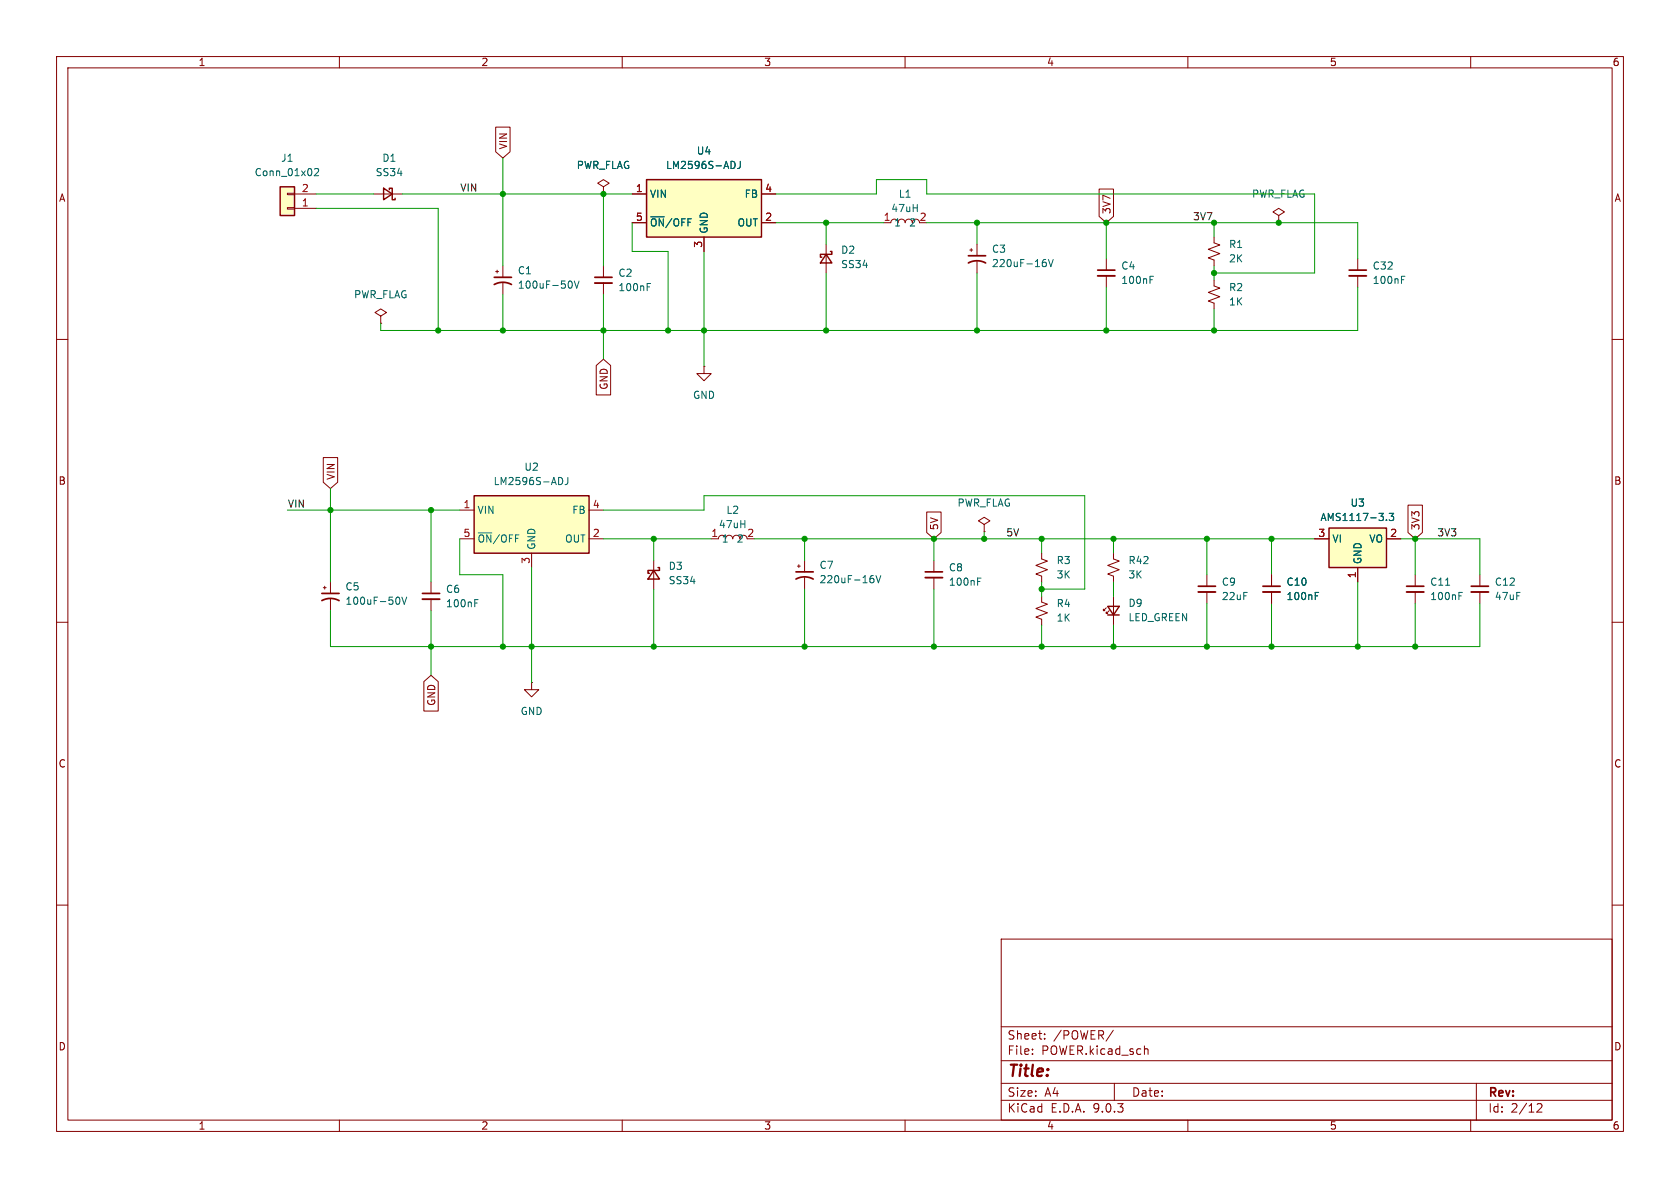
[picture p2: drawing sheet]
<svg xmlns="http://www.w3.org/2000/svg" width="297mm" height="210mm" viewBox="0 0 297 210" stroke-linecap="round" stroke-linejoin="round" font-family="sans-serif">
<g fill="none" stroke="#840000" stroke-width=".18">
<path d="M10 10h277v190h-277zM12 12h273v186h-273zM60 10v2M110 10v2M160 10v2M210 10v2M260 10v2M67.3 55.9l1-.7-1-.6-1 .6 1 .7v1.3M67.3 57.2h.1M10 60h2M285 60h2M10 110h2"/>
<path d="M195.6 107.4l-.5 .6v-.3v.3h.2M196.1 108l-.5 .5v-.3v.3h.2M196.8 105.4v5.1M250.2 101.6v2M250.2 104.6v2.1M285 110h2M10 160h2M177 166h108v32h-108zM285 160h2M60 198v2M110 198v2M160 198v2"/>
<path d="M177 194.5h108M177 191.5h108M177 187.5h108M177 181.5h108M182.5 186.3v.1M182.5 185.5v.1M184.7 183.6v.1M184.7 182.8v.1M196.8 182.1l-1.3 2M197 191.5v3M202.4 185.5h.5l.1 .9M210 198v2"/>
<path d="M260 198v2M261 191.5v6.5M271.7 195.2l.6-.1 .2 .1 .1 .3-.9 1.1h.9"/>
</g>
<path d="M195.8 107.2h2.1l-1.1 1.5zM195.8 108.7h2.1" fill="none" stroke="#840000" stroke-width=".25"/>
<path d="M248.7 103.6h3" fill="none" stroke="#840000" stroke-width=".3"/>
<path d="M248.7 104.6h3" fill="none" stroke="#840000" stroke-width=".33"/>
<path d="M255.6 103.5h.7M257.9 105.3h.4M257.9 104.7h.6" fill="none" stroke="#006464" stroke-width=".18"/>
<path d="M234.9 93.3h10.2v7h-10.2z" fill="#ffffc2"/>
<path d="M146 45l1.1 1.5h-2.1zM146.8 44.5h.3v.5h-2.1v.5h.3M234.9 93.3h10.2v7h-10.2z" fill="none" stroke="#840000" stroke-width=".25"/>
<g fill="none" stroke="#840000" stroke-width=".18">
<path d="M226.1 38.1l1-.6-1-.7-1.1 .7 1.1 .6v1.3M226.1 39.4h.1M87.6 48h.5M87.9 47.8v.5M88.9 47v2M88.9 50v2.1M106.7 47v2M106.7 50v2.1M146 43.2v5.1M171.4 44.2h.6M171.7 43.9v.6M172.7 43.2v2"/>
<path d="M172.7 46.2v2.1M195.6 45.7v2.1M195.6 48.8v2M214.6 49.5v1l1 .4-2 .8 2 .8-2 .7 1 .4v1M214.6 41.9v1l1 .4-2 .8 2 .7-2 .8 1 .4v1M240 45.7v2.1M240 48.8v2M124.5 64.8v1.2h1.2l-1.2 1.3-1.3-1.3h1.3M124.5 64.8h.1M125.7 95.3h1.3a.64 .64 0 0 1 .6-.7 .64 .64 0 0 1 .7 .7 .64 .64 0 0 1 .6-.7 .64 .64 0 0 1 .6 .7 .64 .64 0 0 1 .7-.7 .64 .64 0 0 1 .6 .7 .64 .64 0 0 1 .6-.7 .64 .64 0 0 1 .7 .7M141.2 99.8v.5M142.2 99.1v2"/>
<path d="M165.1 99.1v2M184.1 97.8v1l1.1 .4-2.1 .7 2.1 .8-2.1 .8 1 .4v1M196.8 97.8v1l1.1 .4-2.1 .7 2.1 .8-2.1 .8 1 .4v1M232.4 95.3h2.5M245.1 95.3h2.5M141 100.1h.5M142.2 102.1v2M165.1 102.1v2M184.1 105.4v1l1.1 .4-2.1 .8 2.1 .7-2.1 .8 1 .4v1M240 100.3v2.6M94 120.7v1.2h1.2l-1.2 1.3-1.3-1.3h1.3M94 120.7h.1"/>
</g>
<g fill="none" stroke="#006464" stroke-width=".18">
<path d="M100.7 49.7a.68 .68 0 0 1 .5 .6 .68 .68 0 0 1-.5 .6M101.5 49.7l.5 1.2 .4-1.2M114.4 50.7h.4M114.4 50.1h.6M184.5 46.4h.2l.3 .2-.1 .4-.4 .1M184.9 45.9h-.4M185.3 45.9l.5 1.2 .4-1.2M203.3 49.5h.4M203.3 48.8h.6M247.8 49.5h.4M247.8 48.8h.6M245.1 91.9v.1"/>
<path d="M245.6 90.7h.8l-.4 .5 .3 .2v.5l-.2 .1-.5-.1M154 102.2h.3l.2 .3-.1 .4-.4 .1M154.4 101.7l-.4 .1M154.9 101.7l.4 1.3 .4-1.3M172.8 102.8h.5M172.8 102.2h.6"/>
</g>
<path d="M87.4 50.3a3.2 3.2 0 0 1 3 0M87.4 49h3M105.2 49h3M171.2 46.5a3.2 3.2 0 0 1 3 0M171.2 45.2h3M194.1 47.8h3M238.5 47.8h3.1M140.7 102.4a3.2 3.2 0 0 1 3.1 0M140.7 101.1h3.1M163.6 101.1h3" fill="none" stroke="#840000" stroke-width=".3"/>
<path d="M105.2 50h3M194.1 48.8h3M238.5 48.8h3.1M163.6 102.1h3" fill="none" stroke="#840000" stroke-width=".33"/>
<path d="M49.5 33h2.6v5.1h-2.6z" fill="#ffffc2"/>
<path d="M49.5 33h2.6v5.1h-2.6zM67.8 33.3l1.5 1-1.5 1zM68.8 33.5v-.2h.5v2h.5v-.2" fill="none" stroke="#840000" stroke-width=".25"/>
<path d="M50.8 36.7h1.3v.3h-1.3zM50.8 34.2h1.3v.2h-1.3zM52.1 36.8h3.8M52.1 34.3h3.8M66 34.3h5.1M57.1 103.9h.6M57.4 103.6v.5M58.4 102.9v2M58.4 105.9v2.1M76.2 102.9v2M76.2 105.9v2.1" fill="none" stroke="#840000" stroke-width=".18"/>
<path d="M55.6 29.9l.5-.1 .2 .4-.8 .9h.8M70.3 105.6a.68 .68 0 0 1 .4 .6 .68 .68 0 0 1-.4 .6M71 105.6l.5 1.2 .4-1.2M83.9 106.6h.5M83.9 106h.6" fill="none" stroke="#006464" stroke-width=".18"/>
<path d="M56.9 106.2a3.2 3.2 0 0 1 3 0M56.9 104.9h3M74.7 104.9h3" fill="none" stroke="#840000" stroke-width=".3"/>
<path d="M74.7 105.9h3" fill="none" stroke="#840000" stroke-width=".33"/>
<path d="M83.8 87.6h20.3v10.2h-20.3z" fill="#ffffc2"/>
<path d="M83.8 87.6h20.3v10.2h-20.3z" fill="none" stroke="#840000" stroke-width=".25"/>
<path d="M81.3 90.2h2.5M81.3 95.3h2.5M94 97.8v2.5M104.1 90.2h2.6M104.1 95.3h2.6" fill="none" stroke="#840000" stroke-width=".18"/>
<path d="M99.1 84.4a.68 .68 0 0 1 .4 .6 .68 .68 0 0 1-.4 .7M100.4 84.4v.9a.41 .41 0 0 1-.5 .4" fill="none" stroke="#006464" stroke-width=".18"/>
<path d="M114.3 31.8h20.3v10.1h-20.3z" fill="#ffffc2"/>
<path d="M114.3 31.8h20.3v10.1h-20.3zM115.6 100.8l1 1.6h-2zM116.3 100.3h.3v.5h-2v.5h.2" fill="none" stroke="#840000" stroke-width=".25"/>
<g fill="none" stroke="#840000" stroke-width=".18">
<path d="M87.6 22.5h2.6v4.3l-1.3 1.1-1.3-1.1zM106.7 33l1-.6-1-.6-1 .6 1 .6v1.3M106.7 34.3h.1M111.8 34.3h2.5M111.8 39.4h2.5M134.6 34.3h2.6M134.6 39.4h2.6M156.2 39.4h1.3a.64 .64 0 0 1 .6-.7 .64 .64 0 0 1 .6 .7 .64 .64 0 0 1 .7-.7 .64 .64 0 0 1 .6 .7 .64 .64 0 0 1 .7-.7 .64 .64 0 0 1 .6 .7 .64 .64 0 0 1 .6-.7 .64 .64 0 0 1 .7 .7M194.3 33.4h2.6v4.9l-1.3 1.1-1.3-1.1zM124.5 41.9v2.6M105.4 64.6l1.3-1.1 1.3 1.1v5.2h-2.6zM57.1 80.9h2.6v4.3l-1.3 1.2-1.3-1.2z"/>
<path d="M115.6 99.1v5M163.8 90.5h2.6v3.6l-1.3 1.2-1.3-1.2zM174 92.7l1-.6-1-.7-1 .7 1 .6v1.3M174 94h.1M232.4 95.3h2.5M245.1 95.3h2.5M248.9 89.3h2.6v4.8l-1.3 1.2-1.3-1.2zM213.4 101.6v2M213.4 104.6v2.1M224.8 101.6v2M224.8 104.6v2.1M240 100.3v2.6"/>
<path d="M261.6 101.6v2M261.6 104.6v2.1M74.9 120.5l1.3-1.1 1.3 1.1v5.2h-2.6z"/>
</g>
<path d="M129.5 28.5a.68 .68 0 0 1 .5 .7 .68 .68 0 0 1-.5 .6M130.9 28.5v.9a.41 .41 0 0 1-.5 .4M245.1 91.9v.1M245.6 90.7h.8l-.4 .5 .3 .2v.5l-.2 .1-.5-.1M232.5 105.3h.4M232.5 104.7h.6" fill="none" stroke="#006464" stroke-width=".18"/>
<path d="M211.8 103.6h3.1M223.3 103.6h3M260.1 103.6h3" fill="none" stroke="#840000" stroke-width=".3"/>
<path d="M211.8 104.6h3.1M223.3 104.6h3M260.1 104.6h3" fill="none" stroke="#840000" stroke-width=".33"/>
<g fill="none" stroke="#009600" stroke-width=".18">
<path d="M55.9 34.3h10.1M55.9 36.8h21.6v21.6M71.1 34.3h40.7M88.9 27.9v19.1M106.7 34.3v12.7M111.8 39.4v5.1h6.3v13.9M137.2 34.3h17.7v-2.5h8.9v2.5h68.6v14h-17.8M137.2 39.4h19M146 39.4v3.8M163.8 39.4h76.2v6.3M172.7 39.4v3.8M195.6 39.4v6.3"/>
<path d="M214.6 39.4v2.5M88.9 52.1v6.3M106.7 52.1v11.4M124.5 44.5v20.3M146 48.3v10.1M172.7 48.3v10.1M195.6 50.8v7.6M214.6 47v2.5M214.6 54.6v3.8M240 50.8v7.6h-172.7v-1.2M50.8 90.2h30.5M58.4 86.4v16.5"/>
<path d="M76.2 90.2v12.7M81.3 95.3v6.3h7.6v12.7M106.7 90.2h17.8v-2.6h67.3v16.5h-7.7M106.7 95.3h19M115.6 95.3v3.8M133.3 95.3h99.1M142.2 95.3v3.8M165.1 95.3v3.8M174 94v1.3M184.1 95.3v2.5M196.8 95.3v2.5M213.4 95.3v6.3"/>
<path d="M224.8 95.3v6.3M247.6 95.3h14v6.3M250.2 95.3v6.3M76.2 108v11.4M94 100.3v20.4M115.6 104.1v10.2M142.2 104.1v10.2M165.1 104.1v10.2M184.1 102.9v2.5M184.1 110.5v3.8M196.8 102.9v2.5M196.8 110.5v3.8"/>
<path d="M213.4 106.7v7.6M224.8 106.7v7.6M240 102.9v11.4M250.2 106.7v7.6M261.6 106.7v7.6h-203.2v-6.3"/>
</g>
<g fill="#009600" stroke="#009600" stroke-width=".18">
<circle cx="106.7" cy="34.3" r=".46"/>
<circle cx="88.9" cy="58.4" r=".46"/>
<circle cx="124.5" cy="58.4" r=".46"/>
<circle cx="118.1" cy="58.4" r=".46"/>
<circle cx="88.9" cy="34.3" r=".46"/>
<circle cx="196.8" cy="114.3" r=".46"/>
<circle cx="196.8" cy="95.3" r=".46"/>
<circle cx="214.6" cy="39.4" r=".46"/>
<circle cx="214.6" cy="58.4" r=".46"/>
<circle cx="214.6" cy="48.3" r=".46"/>
<circle cx="172.7" cy="58.4" r=".46"/>
<circle cx="195.6" cy="58.4" r=".46"/>
<circle cx="195.6" cy="39.4" r=".46"/>
<circle cx="172.7" cy="39.4" r=".46"/>
<circle cx="226.1" cy="39.4" r=".46"/>
<circle cx="146" cy="58.4" r=".46"/>
<circle cx="146" cy="39.4" r=".46"/>
<circle cx="142.2" cy="114.3" r=".46"/>
<circle cx="174" cy="95.3" r=".46"/>
<circle cx="184.1" cy="95.3" r=".46"/>
<circle cx="184.1" cy="104.1" r=".46"/>
<circle cx="184.1" cy="114.3" r=".46"/>
<circle cx="165.1" cy="114.3" r=".46"/>
<circle cx="165.1" cy="95.3" r=".46"/>
<circle cx="115.6" cy="114.3" r=".46"/>
<circle cx="115.6" cy="95.3" r=".46"/>
<circle cx="142.2" cy="95.3" r=".46"/>
<circle cx="58.4" cy="90.2" r=".46"/>
<circle cx="76.2" cy="90.2" r=".46"/>
<circle cx="77.5" cy="58.4" r=".46"/>
<circle cx="88.9" cy="114.3" r=".46"/>
<circle cx="76.2" cy="114.3" r=".46"/>
<circle cx="94" cy="114.3" r=".46"/>
<circle cx="106.7" cy="58.4" r=".46"/>
<circle cx="213.4" cy="114.3" r=".46"/>
<circle cx="213.4" cy="95.3" r=".46"/>
<circle cx="224.8" cy="95.3" r=".46"/>
<circle cx="240" cy="114.3" r=".46"/>
<circle cx="224.8" cy="114.3" r=".46"/>
<circle cx="250.2" cy="114.3" r=".46"/>
<circle cx="250.2" cy="95.3" r=".46"/>
</g>
<text font-size="2.8" fill="#840000" x="178" y="190.9">Title:</text>
<g font-size="2.1" fill="#840000">
<text x="178" y="184">Sheet:</text>
<text x="186.2" y="184">/POWER/</text>
<text x="178" y="186.7">File:</text>
<text x="184.1" y="186.7">POWER.kicad_sch</text>
<text x="178" y="196.9">KiCad</text>
<text x="178" y="194.1">Size:</text>
<text x="184.7" y="194.1">A4</text>
<text x="185.7" y="196.9">E.D.A.</text>
<text x="193.3" y="196.9">9.0.3</text>
<text x="200" y="194.1">Date:</text>
<text x="263" y="194.3">Rev:</text>
<text x="263" y="196.9">Id:</text>
<text x="267.1" y="196.9">2/12</text>
</g>
<g font-size="1.8" fill="#840000">
<text x="35" y="11.9">1</text>
<text x="85" y="11.9">2</text>
<text x="135" y="11.9">3</text>
<text x="185" y="11.9">4</text>
<text x="235" y="11.9">5</text>
<text x="285" y="11.9">6</text>
<text x="89.9" y="26.5" transform="rotate(-90 89.9 26.5)">VIN</text>
<text x="10.3" y="35.9">A</text>
<text x="285.3" y="35.9">A</text>
<text x="196.5" y="37.9" transform="rotate(-90 196.5 37.9)">3V7</text>
<text x="107.6" y="69" transform="rotate(-90 107.6 69)">GND</text>
<text x="10.3" y="85.9">B</text>
<text x="59.4" y="84.9" transform="rotate(-90 59.4 84.9)">VIN</text>
<text x="285.3" y="85.9">B</text>
<text x="166.1" y="93.8" transform="rotate(-90 166.1 93.8)">5V</text>
<text x="251.1" y="93.8" transform="rotate(-90 251.1 93.8)">3V3</text>
<text x="77.2" y="124.9" transform="rotate(-90 77.2 124.9)">GND</text>
<text x="10.3" y="135.9">C</text>
<text x="285.3" y="135.9">C</text>
<text x="10.3" y="185.9">D</text>
<text x="285.3" y="185.9">D</text>
<text x="35" y="199.9">1</text>
<text x="85" y="199.9">2</text>
<text x="135" y="199.9">3</text>
<text x="185" y="199.9">4</text>
<text x="235" y="199.9">5</text>
<text x="285" y="199.9">6</text>
</g>
<g font-size="1.8" fill="#006464">
<text x="49.6" y="28.8">J1</text>
<text x="67.5" y="28.8">D1</text>
<text x="123.1" y="27.5">U4</text>
<text x="44.9" y="31.3">Conn_01x02</text>
<text x="66.3" y="31.3">SS34</text>
<text x="101.9" y="30.1">PWR_FLAG</text>
<text x="114.8" y="35.2">VIN</text>
<text x="117.6" y="30.1">LM2596S-ADJ</text>
<text x="131.6" y="35.2">FB</text>
<text x="158.8" y="35.2">L1</text>
<text x="221.2" y="35.2">PWR_FLAG</text>
<text x="114.8" y="40.2">~{ON}/OFF</text>
<text x="125.3" y="41.4" transform="rotate(-90 125.3 41.4)">GND</text>
<text x="130.3" y="40.2">OUT</text>
<text x="157.5" y="37.7">47uH</text>
<text x="158" y="40.2">1</text>
<text x="160.6" y="40.2">2</text>
<text x="148.6" y="45.1">D2</text>
<text x="148.6" y="47.6">SS34</text>
<text x="175.3" y="44.9">C3</text>
<text x="175.3" y="47.4">220uF-16V</text>
<text x="198.1" y="47.9">C4</text>
<text x="217.2" y="44">R1</text>
<text x="217.2" y="46.6">2K</text>
<text x="242.6" y="47.9">C32</text>
<text x="62.5" y="52.9">PWR_FLAG</text>
<text x="91.4" y="48.7">C1</text>
<text x="91.4" y="51.2">100uF-50V</text>
<text x="109.2" y="49.1">C2</text>
<text x="109.2" y="51.7">100nF</text>
<text x="198.1" y="50.4">100nF</text>
<text x="217.2" y="51.7">R2</text>
<text x="242.6" y="50.4">100nF</text>
<text x="217.2" y="54.2">1K</text>
<text x="122.4" y="70.7">GND</text>
<text x="92.6" y="83.4">U2</text>
<text x="87.2" y="86">LM2596S-ADJ</text>
<text x="169.2" y="89.8">PWR_FLAG</text>
<text x="238.7" y="89.8">U3</text>
<text x="84.3" y="91">VIN</text>
<text x="101.1" y="91">FB</text>
<text x="127" y="93.6">47uH</text>
<text x="128.3" y="91">L2</text>
<text x="233.3" y="92.3">AMS1117-3.3</text>
<text x="84.3" y="96.1">~{ON}/OFF</text>
<text x="94.8" y="97.3" transform="rotate(-90 94.8 97.3)">GND</text>
<text x="99.8" y="96.1">OUT</text>
<text x="118.1" y="100.9">D3</text>
<text x="127.5" y="96.1">1</text>
<text x="130.2" y="96.1">2</text>
<text x="144.8" y="100.8">C7</text>
<text x="167.6" y="101.2">C8</text>
<text x="186.7" y="99.9">R3</text>
<text x="199.4" y="99.9">R42</text>
<text x="235.5" y="96.1">VI</text>
<text x="240.9" y="99.8" transform="rotate(-90 240.9 99.8)">GND</text>
<text x="242" y="96.1">VO</text>
<text x="61" y="104.6">C5</text>
<text x="61" y="107.1">100uF-50V</text>
<text x="78.7" y="105">C6</text>
<text x="78.7" y="107.5">100nF</text>
<text x="118.1" y="103.5">SS34</text>
<text x="144.8" y="103.3">220uF-16V</text>
<text x="167.6" y="103.7">100nF</text>
<text x="186.7" y="102.5">3K</text>
<text x="186.7" y="107.5">R4</text>
<text x="199.4" y="107.5">D9</text>
<text x="199.4" y="102.5">3K</text>
<text x="215.9" y="103.7">C9</text>
<text x="215.9" y="106.3">22uF</text>
<text x="227.3" y="106.3">100nF</text>
<text x="227.3" y="103.7">C10</text>
<text x="252.7" y="106.3">100nF</text>
<text x="252.7" y="103.7">C11</text>
<text x="264.2" y="103.7">C12</text>
<text x="264.2" y="106.3">47uF</text>
<text x="186.7" y="110.1">1K</text>
<text x="199.4" y="110">LED_GREEN</text>
<text x="91.9" y="126.6">GND</text>
</g>
<g font-size="1.8" fill="#a90000">
<text x="53.3" y="34">2</text>
<text x="112.3" y="34">1</text>
<text x="135.2" y="34">4</text>
<text x="53.3" y="36.6">1</text>
<text x="112.3" y="39.1">5</text>
<text x="135.2" y="39.1">2</text>
<text x="156.1" y="39.1">1</text>
<text x="162.5" y="39.1">2</text>
<text x="124.2" y="43.9" transform="rotate(-90 124.2 43.9)">3</text>
<text x="81.8" y="89.9">1</text>
<text x="104.7" y="89.9">4</text>
<text x="81.8" y="95">5</text>
<text x="104.7" y="95">2</text>
<text x="125.7" y="95">1</text>
<text x="132" y="95">2</text>
<text x="233" y="95">3</text>
<text x="245.7" y="95">2</text>
<text x="93.7" y="99.8" transform="rotate(-90 93.7 99.8)">3</text>
<text x="239.8" y="102.3" transform="rotate(-90 239.8 102.3)">1</text>
</g>
<g font-size="1.8" fill="#0f0f0f">
<text x="81.3" y="33.9">VIN</text>
<text x="210.8" y="39">3V7</text>
<text x="50.8" y="89.8">VIN</text>
<text x="177.8" y="94.9">5V</text>
<text x="254" y="94.9">3V3</text>
</g>
</svg>
